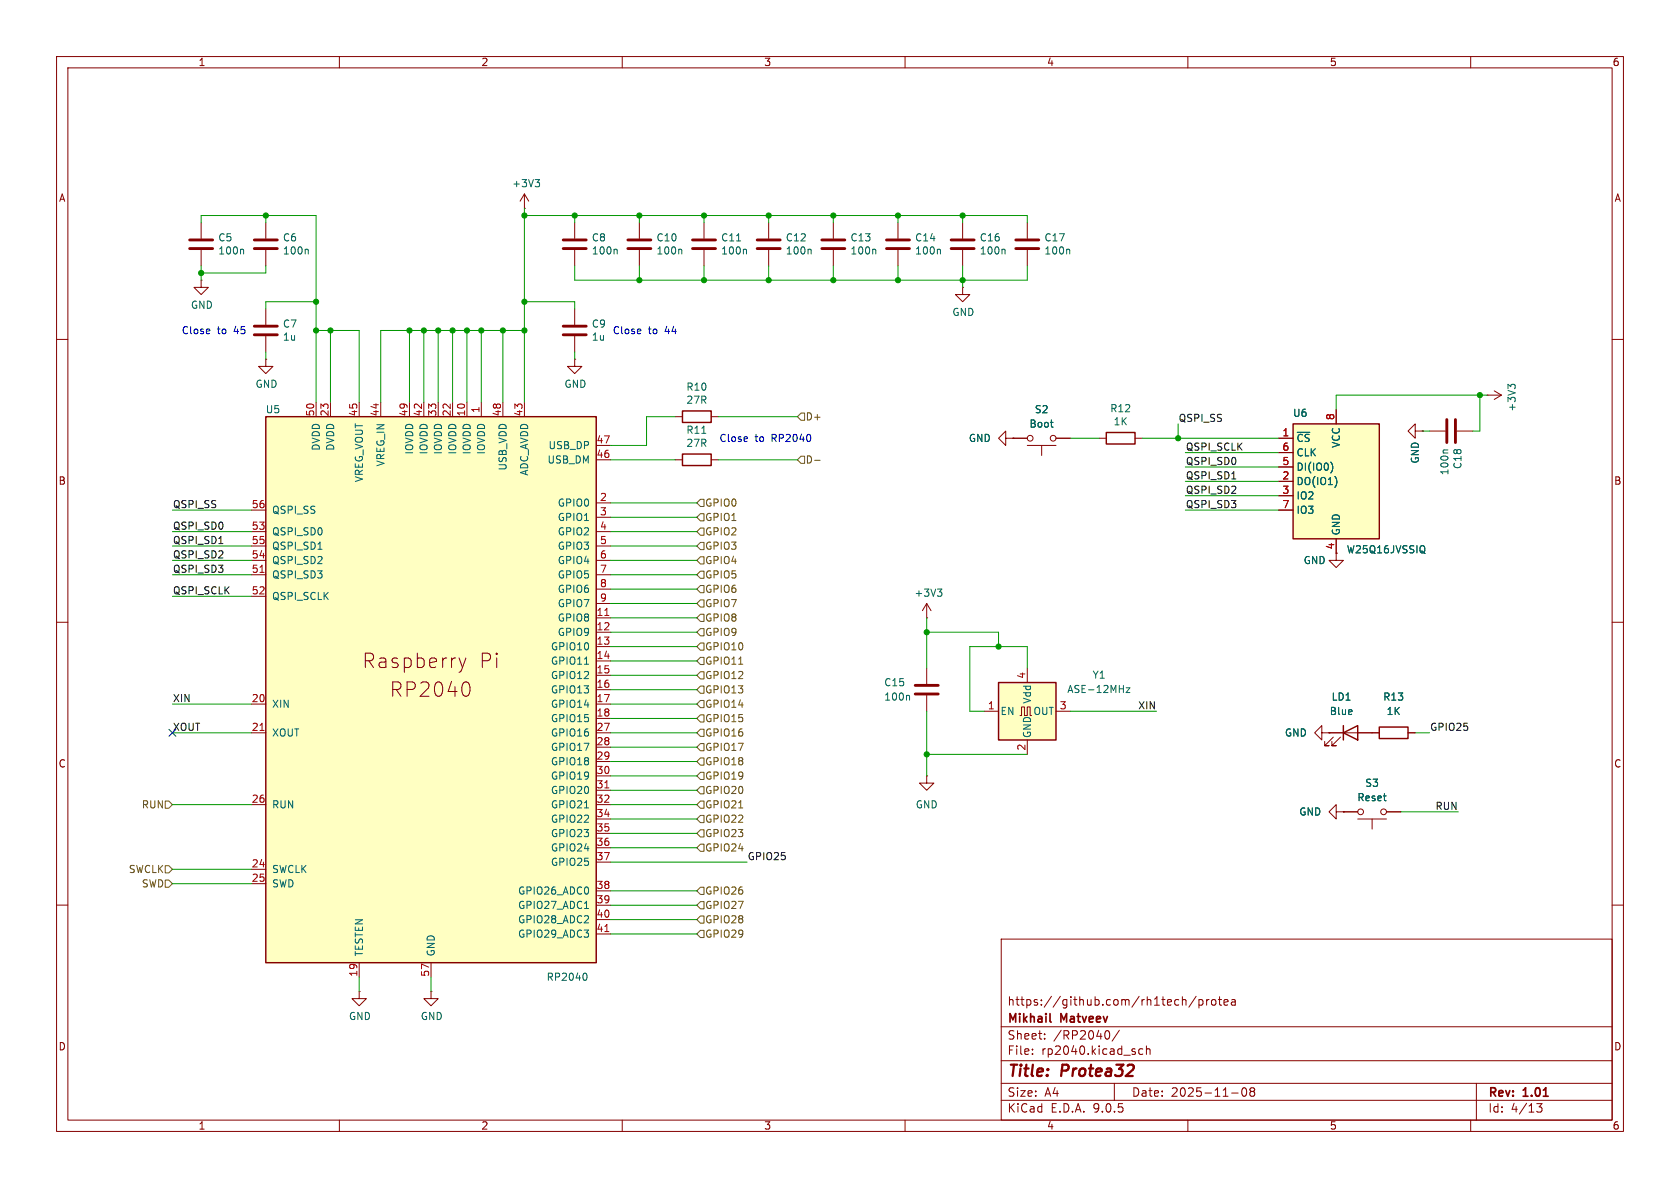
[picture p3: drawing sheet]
<svg xmlns="http://www.w3.org/2000/svg" width="297mm" height="210mm" viewBox="0 0 297 210" stroke-linecap="round" stroke-linejoin="round" font-family="sans-serif">
<g fill="none" stroke="#840000" stroke-width=".18">
<path d="M10 10h277v190h-277zM12 12h273v186h-273zM60 10v2M110 10v2M160 10v2M210 10v2M260 10v2M92.7 36.8h.1M92.7 34.3l-.8 1.3M92.7 34.3l.8 1.3M92.7 34.3v2.5M101.6 39.4v2.8"/>
<path d="M147.3 39.4v2.8M170.2 39.4v2.8M181.6 39.4v2.8M101.6 44.2v2.8M147.3 44.2v2.8M170.2 44.2v2.8M181.6 44.2v2.8M10 60h2M119.4 73.7h1.2M125.7 73.7h1.3M285 60h2M119.4 81.3h1.2"/>
<path d="M125.7 81.3h1.3M10 110h2M163.8 109.2h.1M163.8 106.7l-.7 1.3M163.8 106.7l.8 1.3M163.8 106.7v2.5M285 110h2M163.8 137.2v1.2h1.3l-1.3 1.3-1.2-1.3h1.2M163.8 137.2h.1M10 160h2M63.5 175.3v1.2h1.3l-1.3 1.3-1.3-1.3h1.3M63.5 175.3h.1"/>
<path d="M76.2 175.3v1.2h1.3l-1.3 1.3-1.3-1.3h1.3M76.2 175.3h.1M177 166h108v32h-108zM209.1 176.8h.5l.1 .9M211.5 176.1l-1.3 2M212 176.8l.4-.1 .3 .3v.4l-.2 .2h-.5M212 176.7v1.5M213.3 176.7v1M213.7 176.7l-.2 .1-.2 .2M214.2 176.8l.3-.1 .4 .1 .1 .6-.2 .2-.3 .1-.3-.1zM215.4 176.7h.6M215.6 176.2v1.3l.4 .2"/>
<path d="M216.4 177.2l.7-.1-.1-.3-.4-.1-.2 .2 .1 .7h.5M217.7 176.8h.6l.1 .9M218.4 177.1h-.5a.29 .29 0 0 0-.2 .3 .29 .29 0 0 0 .2 .3l.5-.1M285 160h2M60 198v2M110 198v2M160 198v2M177 194.5h108M177 191.5h108M177 187.5h108M177 181.5h108M182.5 186.3v.1"/>
<path d="M182.5 185.5v.1M184.7 183.6v.1M184.7 182.8v.1M195.7 182.2a.81 .81 0 0 1 .6 .6 .81 .81 0 0 1-.3 .8l-.3 .1M197 191.5v3M197.9 182.1l-1.3 2M202 185.5l-.4-.1-.3 .3v.4l.2 .2h.5M202.7 185.5l.2-.1 .3 .1 .1 .9M202.7 184.9v1.5M210 198v2M217.7 193.2h1.2M219.7 192.4l.2-.1a.81 .81 0 0 1 .6 .6 .81 .81 0 0 1-.3 .8l-.2 .1a.81 .81 0 0 1-.3-1.4z"/>
<path d="M221.2 192.9l-.2-.2 .2-.4 .5 .1 .1 .2-.3 .3M221.2 192.9l-.2 .3v.5l.2 .1 .5-.1 .1-.2-.1-.4-.2-.2M221.2 192.9h.3M260 198v2M261 191.5v6.5M271.7 195.1h.9l-.5 .6 .4 .1v.7l-.2 .1-.6-.1"/>
</g>
<path d="M185.6 180.5l.2 .2" fill="none" stroke="#840000" stroke-width=".3"/>
<path d="M94.6 31.7h.8l-.4 .5M95.1 32.2l.3 .3v.3l-.3 .2M108.9 44.1l.2 .1v.7M154.6 44.1l.2 .1v.7M177.5 44.1l.2 .1v.7M188.9 44.1l.2 .1v.7M124.1 76.6h.7M165.7 104.1h.8l-.4 .5M166.3 104.6l.2 .3v.3l-.2 .2" fill="none" stroke="#006464" stroke-width=".18"/>
<path d="M120.6 72.6h5.1v2.1h-5.1zM120.6 80.3h5.1v2h-5.1z" fill="none" stroke="#840000" stroke-width=".25"/>
<path d="M99.6 42.4h4M99.6 43.9h4M145.3 42.4h4.1M145.3 43.9h4.1M168.1 42.4h4.1M168.1 43.9h4.1M179.6 42.4h4M179.6 43.9h4" fill="none" stroke="#840000" stroke-width=".51"/>
<path d="M47 73.7h58.4v96.5h-58.4z" fill="#ffffc2"/>
<path d="M47 73.7h58.4v96.5h-58.4z" fill="none" stroke="#840000" stroke-width=".25"/>
<g fill="none" stroke="#840000" stroke-width=".18">
<path d="M124.5 39.4v2.8M135.9 39.4v2.8M158.7 39.4v2.8M47 54.6v2.8M47 59.4v2.8M101.6 54.6v2.8M101.6 59.4v2.8M124.5 44.2v2.8M135.9 44.2v2.8M158.7 44.2v2.8M170.2 50.8v1.3h1.2l-1.2 1.2-1.3-1.2h1.3M170.2 50.8h.1"/>
<path d="M47 63.5v1.3h1.3l-1.3 1.2-1.3-1.2h1.3M47 63.5h.1M55.9 71.1v2.6M58.4 71.1v2.6M63.5 71.1v2.6M67.3 71.1v2.6M72.4 71.1v2.6M74.9 71.1v2.6M77.5 71.1v2.6M80 71.1v2.6M82.5 71.1v2.6M85.1 71.1v2.6"/>
<path d="M88.9 71.1v2.6M92.7 71.1v2.6M101.6 63.5v1.3h1.3l-1.3 1.2-1.3-1.2h1.3M101.6 63.5h.1M105.4 78.7h2.5M250.2 76.2v-1.3l-1.3 1.3 1.3 1.3v-1.3h1.3M251.5 76.2h.1M252.7 76.2h2.8M257.6 76.2h2.7M262.9 69.9h.1M262.9 69.9h2.5M264.2 69.1l1.2 .8"/>
<path d="M265.4 69.9l-1.2 .7M44.4 90.2h2.6M44.4 94h2.6M44.4 96.5h2.6M44.4 99.1h2.6M105.4 94h2.5M105.4 96.5h2.5M105.4 99.1h2.5M105.4 81.3h2.5M105.4 88.9h2.5M105.4 91.4h2.5M44.4 101.6h2.6"/>
<path d="M44.4 105.4h2.6M81.2 116.3l.6 1.7M81.8 118l-.3 .6M82.4 116.3l-.6 1.7M105.4 101.6h2.5M105.4 104.1h2.5M105.4 106.7h2.5M105.4 109.2h2.5M105.4 111.8h2.5M105.4 114.3h2.5M105.4 116.8h2.5M105.4 119.4h2.5"/>
<path d="M163.8 118.1v2.8M44.4 124.5h2.6M44.4 129.5h2.6M82.7 120.7a1.9 1.9 0 0 1 0 2.3M105.4 124.5h2.5M105.4 129.5h2.5M105.4 121.9h2.5M105.4 127h2.5M105.4 132.1h2.5M105.4 134.6h2.5M105.4 137.2h2.5M105.4 139.7h2.5"/>
<path d="M163.8 122.9v2.8M44.4 142.2h2.6M44.4 153.7h2.6M44.4 156.2h2.6M105.4 142.2h2.5M105.4 144.8h2.5M105.4 147.3h2.5M105.4 149.9h2.5M105.4 152.4h2.5M105.4 157.5h2.5M63.5 170.2v2.5M76.2 170.2v2.5"/>
<path d="M105.4 160h2.5M105.4 162.6h2.5M105.4 165.1h2.5"/>
</g>
<g fill="none" stroke="#006464" stroke-width=".18">
<path d="M130.2 42.6h.7M131.8 44.1l.2 .1v.7M143.2 44.1l.2 .1v.7M166.1 44.1l.2 .1v.7M256 79.5h-.7l-.2 .2M267.1 68.4l-.5-.5v.8M267.1 68.2l.2-.3h.3l.3 .3M56.2 97.1h.7M103.3 117.4h.8M160.6 122.9l.2 .2v.7M103.3 142.8h.8M103.3 160.6h.8"/>
<path d="M103.5 172a.79 .79 0 0 1 0 1.3"/>
</g>
<path d="M46 101.2h.7M106.9 108.8h.7M46 129.1h.7M106.9 139.3h.7M106.9 164.7h.7" fill="none" stroke="#a90000" stroke-width=".18"/>
<g fill="none" stroke="#840000" stroke-width=".51">
<path d="M45 57.7h4M45 59.2h4M99.6 57.7h4M99.6 59.2h4M122.4 42.4h4.1M122.4 43.9h4.1M133.9 42.4h4M133.9 43.9h4M156.7 42.4h4.1M156.7 43.9h4.1M255.8 74.2v4M257.3 74.2v4"/>
<path d="M161.8 121.2h4.1M161.8 122.7h4.1"/>
</g>
<path d="M176.5 120.7h10.2v10.1h-10.2z" fill="#ffffc2"/>
<path d="M176.5 120.7h10.2v10.1h-10.2zM237.5 129.5l2.5-1.2v2.5zM237.5 128.3v2.5M243.8 128.5h5.1v2.1h-5.1z" fill="none" stroke="#840000" stroke-width=".25"/>
<g fill="none" stroke="#840000" stroke-width=".18">
<path d="M47 39.4v2.8M113 39.4v2.8M35.6 49.5v1.3h1.2l-1.2 1.3-1.3-1.3h1.3M35.6 49.5h.1M47 44.2v2.8M113 44.2v2.8M181.6 118.1v2.6M174 125.7h2.5M180.3 126.5h.3v-1.5h.5v1.5h.5v-1.5h.5v1.5h.3M181.6 130.8v2.6M186.7 125.7h2.5M233.7 129.5v-1.2l-1.3 1.2 1.3 1.3v-1.3h1.2"/>
<path d="M234.9 129.5h.1M234.9 129.5h8.9M235.7 130.3l-1.5 1.5h.7h-.7v-.7M237 130.3l-1.5 1.5h.7h-.7v-.7M248.9 129.5h1.3M236.2 143.5v-1.3l-1.3 1.3 1.3 1.3v-1.3h1.3M237.5 143.5h.1M237.5 143.5h2.5M240 144.8h5.1M242.6 144.8v1.8M245.1 143.5h2.5"/>
<circle cx="240.5" cy="143.5" r=".51"/>
<circle cx="244.6" cy="143.5" r=".51"/>
</g>
<path d="M54.3 44.1l.2 .1v.7M120.4 44.1l.1 .1v.7M199.1 121.6h.7l-.7 .8h.7" fill="none" stroke="#006464" stroke-width=".18"/>
<path d="M45 42.4h4M45 43.9h4M111 42.4h4.1M111 43.9h4.1" fill="none" stroke="#840000" stroke-width=".51"/>
<path d="M228.6 74.9h15.2v20.4h-15.2z" fill="#ffffc2"/>
<path d="M195.6 76.5h5.1v2h-5.1zM228.6 74.9h15.2v20.4h-15.2z" fill="none" stroke="#840000" stroke-width=".25"/>
<g fill="none" stroke="#840000" stroke-width=".18">
<path d="M35.6 39.4v2.8M35.6 44.2v2.8M177.8 77.5v-1.3l-1.3 1.3 1.3 1.2v-1.2h1.3M179.1 77.5h.1M179.1 77.5h2.5M181.6 78.7h5.1M184.1 78.7v1.8M186.7 77.5h2.5M194.3 77.5h1.3M200.7 77.5h1.2M226.1 77.5h2.5M236.2 72.4v2.5"/>
<path d="M251.5 76.2h.1M226.1 80h2.5M226.1 82.6h2.5M226.1 85.1h2.5M226.1 87.6h2.5M226.1 90.2h2.5M236.2 95.3v3.8h1.3l-1.3 1.2-1.3-1.2h1.3M234.9 129.5h.1M234.9 129.5h2.6M240 129.5h3.8M248.9 129.5h1.3M237.5 143.5h.1"/>
<path d="M237.5 143.5h2.5M245.1 143.5h2.5"/>
<circle cx="182.1" cy="77.5" r=".51"/>
<circle cx="186.2" cy="77.5" r=".51"/>
</g>
<path d="M42.9 44.1l.2 .1v.7M185.7 74.7h.5M186.1 75.5h.1M235.3 81.7a1.49 1.49 0 0 1 0 1.9M236.3 84.8v.8M251.7 96.5a.9 .9 0 0 1 0 1.2l.2 .2" fill="none" stroke="#006464" stroke-width=".18"/>
<path d="M33.5 42.4h4.1M33.5 43.9h4.1" fill="none" stroke="#840000" stroke-width=".51"/>
<g fill="none" stroke="#725600" stroke-width=".18">
<path d="M141.6 73h.6v1.3h-.6l-.6-.6zM123.8 98.4h.7v1.3h-.7l-.6-.6zM123.8 93.3h.7v1.3h-.7l-.6-.6zM123.8 88.3h.7v1.2h-.7l-.6-.6zM123.8 90.8h.7v1.3h-.7l-.6-.7zM123.8 95.9h.7v1.3h-.7l-.6-.7zM141.6 80.6h.6v1.3h-.6l-.6-.6zM144 81.4h1M123.8 111.1h.7v1.3h-.7l-.6-.6zM123.8 118.7h.7v1.3h-.7l-.6-.6zM123.8 103.5h.7v1.3h-.7l-.6-.7zM123.8 101h.7v1.2h-.7l-.6-.6z"/>
<path d="M123.8 106h.7v1.3h-.7l-.6-.6zM123.8 108.6h.7v1.3h-.7l-.6-.7zM123.8 113.7h.7v1.2h-.7l-.6-.6zM123.8 116.2h.7v1.3h-.7l-.6-.7zM130.6 117.4h.7M123.8 121.3h.7v1.3h-.7l-.6-.7zM123.8 128.9h.7v1.3h-.7l-.6-.7zM123.8 134h.7v1.3h-.7l-.6-.7zM123.8 131.4h.7v1.3h-.7l-.6-.6zM123.8 136.5h.7v1.3h-.7l-.6-.6zM123.8 123.8h.7v1.3h-.7l-.6-.6zM123.8 126.4h.7v1.2h-.7l-.6-.6z"/>
<path d="M123.8 139.1h.7v1.2h-.7l-.6-.6zM29.2 141.6h.6l.7 .6-.7 .7h-.6zM29.2 155.6h.6l.7 .6-.7 .6h-.6zM29.2 153h.6l.7 .7-.7 .6h-.6zM123.8 156.8h.7v1.3h-.7l-.6-.6zM123.8 149.2h.7v1.3h-.7l-.6-.6zM123.8 146.7h.7v1.3h-.7l-.6-.7zM123.8 144.1h.7v1.3h-.7l-.6-.6zM123.8 159.4h.7v1.3h-.7l-.6-.7zM123.8 141.6h.7v1.3h-.7l-.6-.7zM130.6 142.8h.7M123.8 164.5h.7v1.2h-.7l-.6-.6z"/>
<path d="M123.8 161.9h.7v1.3h-.7l-.6-.6z"/>
</g>
<path d="M38.7 96.1h.7M217.8 84.7h.7" fill="none" stroke="#0f0f0f" stroke-width=".18"/>
<g fill="none" stroke="#009600" stroke-width=".18">
<path d="M35.6 39.4v-1.3h20.3v33M47 38.1v1.3M92.7 38.1h88.9v1.3M92.7 36.8v34.3M101.6 38.1v1.3M113 38.1v1.3M124.5 38.1v1.3M135.9 38.1v1.3M147.3 38.1v1.3M158.7 38.1v1.3M170.2 38.1v1.3M35.6 47v2.5"/>
<path d="M47 47v1.3h-11.4M55.9 58.4h7.6v12.7M55.9 53.3h-8.9v1.3M58.4 58.4v12.7M72.4 58.4v12.7M74.9 58.4v12.7M77.5 58.4v12.7M80 58.4v12.7M82.5 58.4v12.7M85.1 58.4v12.7M88.9 58.4v12.7M92.7 58.4h-25.4v12.7"/>
<path d="M92.7 53.3h8.9v1.3M101.6 47v2.5h80v-2.5M113 47v2.5M124.5 47v2.5M135.9 47v2.5M147.3 47v2.5M158.7 47v2.5M170.2 47v3.8M47 62.2v1.3M101.6 62.2v1.3M119.4 73.7h-5.1v5h-6.4M127 73.7h14"/>
<path d="M189.2 77.5h5.1M201.9 77.5h24.2M208.3 74.9v2.6M251.5 76.2h1.2M261.6 69.9v6.3h-1.3M262.9 69.9h-26.7v2.5M30.5 96.5h13.9M30.5 99.1h13.9M30.5 94h13.9M30.5 90.2h13.9M107.9 81.3h11.5M107.9 96.5h15.3"/>
<path d="M107.9 99.1h15.3M107.9 91.4h15.3M107.9 94h15.3M107.9 88.9h15.3M127 81.3h14M209.5 90.2h16.6M209.5 82.6h16.6M209.5 85.1h16.6M209.5 87.6h16.6M209.5 80h16.6M30.5 101.6h13.9M30.5 105.4h13.9"/>
<path d="M107.9 114.3h15.3M107.9 116.8h15.3M107.9 119.4h15.3M107.9 111.8h15.3M107.9 109.2h15.3M107.9 104.1h15.3M107.9 101.6h15.3M107.9 106.7h15.3M163.8 111.8h12.7v2.5M163.8 109.2v8.9M181.6 118.1v-3.8h-10.2v11.4h2.6M30.5 124.5h13.9"/>
<path d="M30.5 129.5h13.9M107.9 127h15.3M107.9 124.5h15.3M107.9 121.9h15.3M107.9 129.5h15.3M107.9 139.7h15.3M107.9 137.2h15.3M107.9 132.1h15.3M107.9 134.6h15.3M163.8 125.7v11.5M163.8 133.4h17.8M189.2 125.7h15.3"/>
<path d="M250.2 129.5h2.5M30.5 156.2h13.9M30.5 142.2h13.9M30.5 153.7h13.9M107.9 142.2h15.3M107.9 157.5h15.3M107.9 149.9h15.3M107.9 147.3h15.3M107.9 144.8h15.3M107.9 152.4h24.2M247.6 143.5h10.2M63.5 172.7v2.6"/>
<path d="M76.2 172.7v2.6M107.9 160h15.3M107.9 165.1h15.3M107.9 162.6h15.3"/>
</g>
<path d="M29.9 128.9l1.2 1.2M31.1 128.9l-1.2 1.2" fill="none" stroke="#000084" stroke-width=".18"/>
<g fill="#009600" stroke="#009600" stroke-width=".18">
<circle cx="101.6" cy="38.1" r=".46"/>
<circle cx="92.7" cy="53.3" r=".46"/>
<circle cx="92.7" cy="38.1" r=".46"/>
<circle cx="92.7" cy="58.4" r=".46"/>
<circle cx="58.4" cy="58.4" r=".46"/>
<circle cx="55.9" cy="53.3" r=".46"/>
<circle cx="85.1" cy="58.4" r=".46"/>
<circle cx="88.9" cy="58.4" r=".46"/>
<circle cx="47" cy="38.1" r=".46"/>
<circle cx="35.6" cy="48.3" r=".46"/>
<circle cx="82.5" cy="58.4" r=".46"/>
<circle cx="80" cy="58.4" r=".46"/>
<circle cx="74.9" cy="58.4" r=".46"/>
<circle cx="77.5" cy="58.4" r=".46"/>
<circle cx="55.9" cy="58.4" r=".46"/>
<circle cx="72.4" cy="58.4" r=".46"/>
<circle cx="147.3" cy="49.5" r=".46"/>
<circle cx="135.9" cy="38.1" r=".46"/>
<circle cx="135.9" cy="49.5" r=".46"/>
<circle cx="147.3" cy="38.1" r=".46"/>
<circle cx="170.2" cy="38.1" r=".46"/>
<circle cx="170.2" cy="49.5" r=".46"/>
<circle cx="158.7" cy="49.5" r=".46"/>
<circle cx="158.7" cy="38.1" r=".46"/>
<circle cx="113" cy="49.5" r=".46"/>
<circle cx="113" cy="38.1" r=".46"/>
<circle cx="124.5" cy="38.1" r=".46"/>
<circle cx="124.5" cy="49.5" r=".46"/>
<circle cx="261.6" cy="69.9" r=".46"/>
<circle cx="208.3" cy="77.5" r=".46"/>
<circle cx="163.8" cy="111.8" r=".46"/>
<circle cx="176.5" cy="114.3" r=".46"/>
<circle cx="163.8" cy="133.4" r=".46"/>
</g>
<g font-size="3.5" fill="#840000">
<text x="64" y="118.3">Raspberry</text>
<text x="84.6" y="118.3">Pi</text>
<text x="68.8" y="123.4">RP2040</text>
</g>
<g font-size="2.8" fill="#840000">
<text x="178" y="190.9">Title:</text>
<text x="187.7" y="190.9">Protea32</text>
</g>
<g font-size="2.1" fill="#840000">
<text x="178" y="178">https://github.com/rh1tech/protea</text>
<text x="178" y="184">Sheet:</text>
<text x="178" y="181.2">Mikhail</text>
<text x="186.2" y="184">/RP2040/</text>
<text x="187.6" y="181.2">Matveev</text>
<text x="178" y="186.7">File:</text>
<text x="184.1" y="186.7">rp2040.kicad_sch</text>
<text x="178" y="196.9">KiCad</text>
<text x="178" y="194.1">Size:</text>
<text x="184.7" y="194.1">A4</text>
<text x="185.7" y="196.9">E.D.A.</text>
<text x="193.3" y="196.9">9.0.5</text>
<text x="200" y="194.1">Date:</text>
<text x="207" y="194.1">2025-11-08</text>
<text x="263" y="194.3">Rev:</text>
<text x="263" y="196.9">Id:</text>
<text x="267.1" y="196.9">4/13</text>
<text x="269.4" y="194.3">1.01</text>
</g>
<g font-size="1.8" fill="#840000">
<text x="35" y="11.9">1</text>
<text x="85" y="11.9">2</text>
<text x="135" y="11.9">3</text>
<text x="185" y="11.9">4</text>
<text x="235" y="11.9">5</text>
<text x="285" y="11.9">6</text>
<text x="10.3" y="35.9">A</text>
<text x="285.3" y="35.9">A</text>
<text x="10.3" y="85.9">B</text>
<text x="285.3" y="85.9">B</text>
<text x="236" y="97.2" transform="rotate(-90 236 97.2)">4</text>
<text x="10.3" y="135.9">C</text>
<text x="285.3" y="135.9">C</text>
<text x="10.3" y="185.9">D</text>
<text x="285.3" y="185.9">D</text>
<text x="35" y="199.9">1</text>
<text x="85" y="199.9">2</text>
<text x="135" y="199.9">3</text>
<text x="185" y="199.9">4</text>
<text x="235" y="199.9">5</text>
<text x="285" y="199.9">6</text>
</g>
<g font-size="1.8" fill="#006464">
<text x="90.4" y="33.3">+3V3</text>
<text x="38.5" y="42.9">C5</text>
<text x="38.5" y="45.2">100n</text>
<text x="49.9" y="42.9">C6</text>
<text x="49.9" y="45.2">100n</text>
<text x="104.5" y="42.9">C8</text>
<text x="104.5" y="45.2">100n</text>
<text x="116" y="45.2">100n</text>
<text x="116" y="42.9">C10</text>
<text x="127.4" y="45.2">100n</text>
<text x="127.4" y="42.9">C11</text>
<text x="138.8" y="45.2">100n</text>
<text x="138.8" y="42.9">C12</text>
<text x="150.3" y="45.2">100n</text>
<text x="150.3" y="42.9">C13</text>
<text x="161.7" y="45.2">100n</text>
<text x="161.7" y="42.9">C14</text>
<text x="173.1" y="45.2">100n</text>
<text x="173.1" y="42.9">C16</text>
<text x="184.5" y="45.2">100n</text>
<text x="184.5" y="42.9">C17</text>
<text x="33.7" y="54.8">GND</text>
<text x="49.9" y="58.1">C7</text>
<text x="104.5" y="58.1">C9</text>
<text x="168.3" y="56.1">GND</text>
<text x="49.9" y="60.4">1u</text>
<text x="104.5" y="60.4">1u</text>
<text x="45.1" y="68.8">GND</text>
<text x="99.7" y="68.8">GND</text>
<text x="121.2" y="69.3">R10</text>
<text x="121.2" y="71.6">27R</text>
<text x="46.9" y="73.3">U5</text>
<text x="121.2" y="76.9">R11</text>
<text x="181.9" y="75.8">Boot</text>
<text x="182.8" y="73.3">S2</text>
<text x="196.2" y="73.1">R12</text>
<text x="196.8" y="75.4">1K</text>
<text x="228.5" y="73.9">U6</text>
<text x="268.1" y="72.9" transform="rotate(-90 268.1 72.9)">+3V3</text>
<text x="56.7" y="79.8" transform="rotate(-90 56.7 79.8)">DVDD</text>
<text x="59.3" y="79.8" transform="rotate(-90 59.3 79.8)">DVDD</text>
<text x="68.2" y="82.6" transform="rotate(-90 68.2 82.6)">VREG_IN</text>
<text x="73.3" y="80.4" transform="rotate(-90 73.3 80.4)">IOVDD</text>
<text x="75.8" y="80.4" transform="rotate(-90 75.8 80.4)">IOVDD</text>
<text x="78.3" y="80.4" transform="rotate(-90 78.3 80.4)">IOVDD</text>
<text x="80.9" y="80.4" transform="rotate(-90 80.9 80.4)">IOVDD</text>
<text x="83.4" y="80.4" transform="rotate(-90 83.4 80.4)">IOVDD</text>
<text x="86" y="80.4" transform="rotate(-90 86 80.4)">IOVDD</text>
<text x="89.8" y="83.3" transform="rotate(-90 89.8 83.3)">USB_VDD</text>
<text x="96.7" y="82.1">USB_DM</text>
<text x="96.9" y="79.6">USB_DP</text>
<text x="121.2" y="79.2">27R</text>
<text x="171.2" y="78.3">GND</text>
<text x="229.1" y="78.3">~{CS}</text>
<text x="229.1" y="80.9">CLK</text>
<text x="229.1" y="83.4">DI(IO0)</text>
<text x="237.1" y="79.3" transform="rotate(-90 237.1 79.3)">VCC</text>
<text x="251.1" y="82" transform="rotate(-90 251.1 82)">GND</text>
<text x="258.6" y="83" transform="rotate(-90 258.6 83)">C18</text>
<text x="64.4" y="85.3" transform="rotate(-90 64.4 85.3)">VREG_VOUT</text>
<text x="93.6" y="84.2" transform="rotate(-90 93.6 84.2)">ADC_AVDD</text>
<text x="98.5" y="89.8">GPIO0</text>
<text x="229.1" y="86">DO(IO1)</text>
<text x="229.1" y="88.5">IO2</text>
<text x="256.3" y="84.1" transform="rotate(-90 256.3 84.1)">100n</text>
<text x="48" y="91">QSPI_SS</text>
<text x="48" y="94.8">QSPI_SD0</text>
<text x="98.5" y="92.3">GPIO1</text>
<text x="98.5" y="94.8">GPIO2</text>
<text x="229.1" y="91">IO3</text>
<text x="237.1" y="94.7" transform="rotate(-90 237.1 94.7)">GND</text>
<text x="48" y="97.4">QSPI_SD1</text>
<text x="48" y="99.9">QSPI_SD2</text>
<text x="98.5" y="97.4">GPIO3</text>
<text x="98.5" y="99.9">GPIO4</text>
<text x="230.4" y="99.9">GND</text>
<text x="238" y="98">W25Q16JVSSIQ</text>
<text x="48" y="102.5">QSPI_SD3</text>
<text x="48" y="106.3">QSPI_SCLK</text>
<text x="98.5" y="102.5">GPIO5</text>
<text x="98.5" y="105">GPIO6</text>
<text x="98.5" y="107.5">GPIO7</text>
<text x="161.6" y="105.7">+3V3</text>
<text x="98.5" y="110.1">GPIO8</text>
<text x="98.5" y="112.6">GPIO9</text>
<text x="97.3" y="115.2">GPIO10</text>
<text x="97.3" y="117.7">GPIO11</text>
<text x="48" y="125.3">XIN</text>
<text x="97.3" y="120.2">GPIO12</text>
<text x="97.3" y="122.8">GPIO13</text>
<text x="97.3" y="125.3">GPIO14</text>
<text x="156.2" y="124.1">100n</text>
<text x="156.2" y="121.5">C15</text>
<text x="182.5" y="124.5" transform="rotate(-90 182.5 124.5)">Vdd</text>
<text x="188.6" y="122.7">ASE-12MHz</text>
<text x="193.1" y="120.2">Y1</text>
<text x="235.3" y="124.1">LD1</text>
<text x="244.4" y="124.1">R13</text>
<text x="48" y="130.4">XOUT</text>
<text x="97.3" y="127.9">GPIO15</text>
<text x="97.3" y="130.4">GPIO16</text>
<text x="176.8" y="126.6">EN</text>
<text x="182.5" y="130.6" transform="rotate(-90 182.5 130.6)">GND</text>
<text x="182.6" y="126.6">OUT</text>
<text x="227.1" y="130.4">GND</text>
<text x="235" y="126.6">Blue</text>
<text x="245" y="126.6">1K</text>
<text x="97.3" y="132.9">GPIO17</text>
<text x="97.3" y="135.5">GPIO18</text>
<text x="48" y="143.1">RUN</text>
<text x="97.3" y="138">GPIO19</text>
<text x="97.3" y="140.6">GPIO20</text>
<text x="97.3" y="143.1">GPIO21</text>
<text x="161.8" y="143.1">GND</text>
<text x="239.9" y="141.8">Reset</text>
<text x="241.3" y="139.3">S3</text>
<text x="97.3" y="145.6">GPIO22</text>
<text x="97.3" y="148.2">GPIO23</text>
<text x="229.6" y="144.4">GND</text>
<text x="48" y="154.5">SWCLK</text>
<text x="97.3" y="150.7">GPIO24</text>
<text x="97.3" y="153.3">GPIO25</text>
<text x="48" y="157.1">SWD</text>
<text x="91.5" y="158.3">GPIO26_ADC0</text>
<text x="91.5" y="160.9">GPIO27_ADC1</text>
<text x="91.5" y="163.4">GPIO28_ADC2</text>
<text x="91.5" y="166">GPIO29_ADC3</text>
<text x="64.4" y="169.2" transform="rotate(-90 64.4 169.2)">TESTEN</text>
<text x="77.1" y="169.2" transform="rotate(-90 77.1 169.2)">GND</text>
<text x="96.5" y="173.6">RP2040</text>
<text x="61.6" y="180.5">GND</text>
<text x="74.3" y="180.5">GND</text>
</g>
<g font-size="1.8" fill="#0000c2">
<text x="32" y="59.3">Close</text>
<text x="38.4" y="59.3">to</text>
<text x="41.4" y="59.3">45</text>
<text x="108.2" y="59.3">Close</text>
<text x="114.6" y="59.3">to</text>
<text x="117.6" y="59.3">44</text>
<text x="127.1" y="78.3">Close</text>
<text x="133.5" y="78.3">to</text>
<text x="136.5" y="78.3">RP2040</text>
</g>
<g font-size="1.8" fill="#a90000">
<text x="55.6" y="73.7" transform="rotate(-90 55.6 73.7)">50</text>
<text x="58.2" y="73.7" transform="rotate(-90 58.2 73.7)">23</text>
<text x="63.2" y="73.7" transform="rotate(-90 63.2 73.7)">45</text>
<text x="67.1" y="73.7" transform="rotate(-90 67.1 73.7)">44</text>
<text x="72.1" y="73.7" transform="rotate(-90 72.1 73.7)">49</text>
<text x="74.7" y="73.7" transform="rotate(-90 74.7 73.7)">42</text>
<text x="77.2" y="73.7" transform="rotate(-90 77.2 73.7)">33</text>
<text x="79.8" y="73.7" transform="rotate(-90 79.8 73.7)">22</text>
<text x="82.3" y="73.7" transform="rotate(-90 82.3 73.7)">10</text>
<text x="84.8" y="73.1" transform="rotate(-90 84.8 73.1)">1</text>
<text x="88.6" y="73.7" transform="rotate(-90 88.6 73.7)">48</text>
<text x="92.5" y="73.7" transform="rotate(-90 92.5 73.7)">43</text>
<text x="226.6" y="77.2">1</text>
<text x="236" y="74.4" transform="rotate(-90 236 74.4)">8</text>
<text x="105.4" y="78.5">47</text>
<text x="105.4" y="81">46</text>
<text x="226.6" y="79.8">6</text>
<text x="226.6" y="82.3">5</text>
<text x="44.4" y="89.9">56</text>
<text x="106" y="88.6">2</text>
<text x="226.6" y="84.8">2</text>
<text x="226.6" y="87.4">3</text>
<text x="226.6" y="89.9">7</text>
<text x="44.4" y="93.7">53</text>
<text x="106" y="91.2">3</text>
<text x="106" y="93.7">4</text>
<text x="44.4" y="96.3">55</text>
<text x="44.4" y="98.8">54</text>
<text x="44.4" y="101.3">51</text>
<text x="106" y="96.3">5</text>
<text x="106" y="98.8">6</text>
<text x="106" y="101.3">7</text>
<text x="44.4" y="105.2">52</text>
<text x="106" y="103.9">8</text>
<text x="106" y="106.4">9</text>
<text x="105.4" y="109">11</text>
<text x="105.4" y="111.5">12</text>
<text x="105.4" y="114">13</text>
<text x="105.4" y="116.6">14</text>
<text x="105.4" y="119.1">15</text>
<text x="44.4" y="124.2">20</text>
<text x="105.4" y="121.7">16</text>
<text x="105.4" y="124.2">17</text>
<text x="174.6" y="125.5">1</text>
<text x="181.4" y="120.1" transform="rotate(-90 181.4 120.1)">4</text>
<text x="187.3" y="125.5">3</text>
<text x="44.4" y="129.3">21</text>
<text x="105.4" y="126.7">18</text>
<text x="105.4" y="129.3">27</text>
<text x="105.4" y="131.8">28</text>
<text x="105.4" y="134.4">29</text>
<text x="105.4" y="136.9">30</text>
<text x="181.4" y="132.8" transform="rotate(-90 181.4 132.8)">2</text>
<text x="44.4" y="142">26</text>
<text x="105.4" y="139.4">31</text>
<text x="105.4" y="142">32</text>
<text x="105.4" y="144.5">34</text>
<text x="105.4" y="147.1">35</text>
<text x="105.4" y="149.6">36</text>
<text x="44.4" y="153.4">24</text>
<text x="44.4" y="156">25</text>
<text x="105.4" y="152.1">37</text>
<text x="105.4" y="157.2">38</text>
<text x="105.4" y="159.8">39</text>
<text x="105.4" y="162.3">40</text>
<text x="105.4" y="164.8">41</text>
<text x="63.2" y="172.8" transform="rotate(-90 63.2 172.8)">19</text>
<text x="75.9" y="172.8" transform="rotate(-90 75.9 172.8)">57</text>
</g>
<g font-size="1.8" fill="#725600">
<text x="142.3" y="74.5">D+</text>
<text x="142.3" y="82.1">D-</text>
<text x="124.6" y="89.8">GPIO0</text>
<text x="124.6" y="94.8">GPIO2</text>
<text x="124.6" y="92.3">GPIO1</text>
<text x="124.6" y="99.9">GPIO4</text>
<text x="124.6" y="97.4">GPIO3</text>
<text x="124.6" y="105">GPIO6</text>
<text x="124.6" y="102.5">GPIO5</text>
<text x="124.6" y="107.5">GPIO7</text>
<text x="124.6" y="112.6">GPIO9</text>
<text x="124.6" y="110.1">GPIO8</text>
<text x="124.6" y="115.2">GPIO10</text>
<text x="124.6" y="117.7">GPIO11</text>
<text x="124.6" y="120.2">GPIO12</text>
<text x="124.6" y="122.8">GPIO13</text>
<text x="124.6" y="125.3">GPIO14</text>
<text x="124.6" y="130.4">GPIO16</text>
<text x="124.6" y="127.9">GPIO15</text>
<text x="124.6" y="135.5">GPIO18</text>
<text x="124.6" y="132.9">GPIO17</text>
<text x="25" y="143.1">RUN</text>
<text x="124.6" y="138">GPIO19</text>
<text x="124.6" y="140.6">GPIO20</text>
<text x="124.6" y="143.1">GPIO21</text>
<text x="124.6" y="148.2">GPIO23</text>
<text x="124.6" y="145.6">GPIO22</text>
<text x="22.7" y="154.5">SWCLK</text>
<text x="124.6" y="150.7">GPIO24</text>
<text x="25" y="157.1">SWD</text>
<text x="124.6" y="158.3">GPIO26</text>
<text x="124.6" y="160.9">GPIO27</text>
<text x="124.6" y="166">GPIO29</text>
<text x="124.6" y="163.4">GPIO28</text>
</g>
<g font-size="1.8" fill="#0f0f0f">
<text x="208.3" y="74.7">QSPI_SS</text>
<text x="209.5" y="82.3">QSPI_SD0</text>
<text x="209.5" y="79.7">QSPI_SCLK</text>
<text x="30.5" y="89.9">QSPI_SS</text>
<text x="209.5" y="84.8">QSPI_SD1</text>
<text x="209.5" y="89.9">QSPI_SD3</text>
<text x="209.5" y="87.4">QSPI_SD2</text>
<text x="30.5" y="93.7">QSPI_SD0</text>
<text x="30.5" y="98.8">QSPI_SD2</text>
<text x="30.5" y="101.3">QSPI_SD3</text>
<text x="30.5" y="96.3">QSPI_SD1</text>
<text x="30.5" y="105.1">QSPI_SCLK</text>
<text x="30.5" y="124.2">XIN</text>
<text x="201.1" y="125.5">XIN</text>
<text x="30.5" y="129.3">XOUT</text>
<text x="252.7" y="129.3">GPIO25</text>
<text x="253.7" y="143.2">RUN</text>
<text x="132.1" y="152.1">GPIO25</text>
</g>
</svg>
